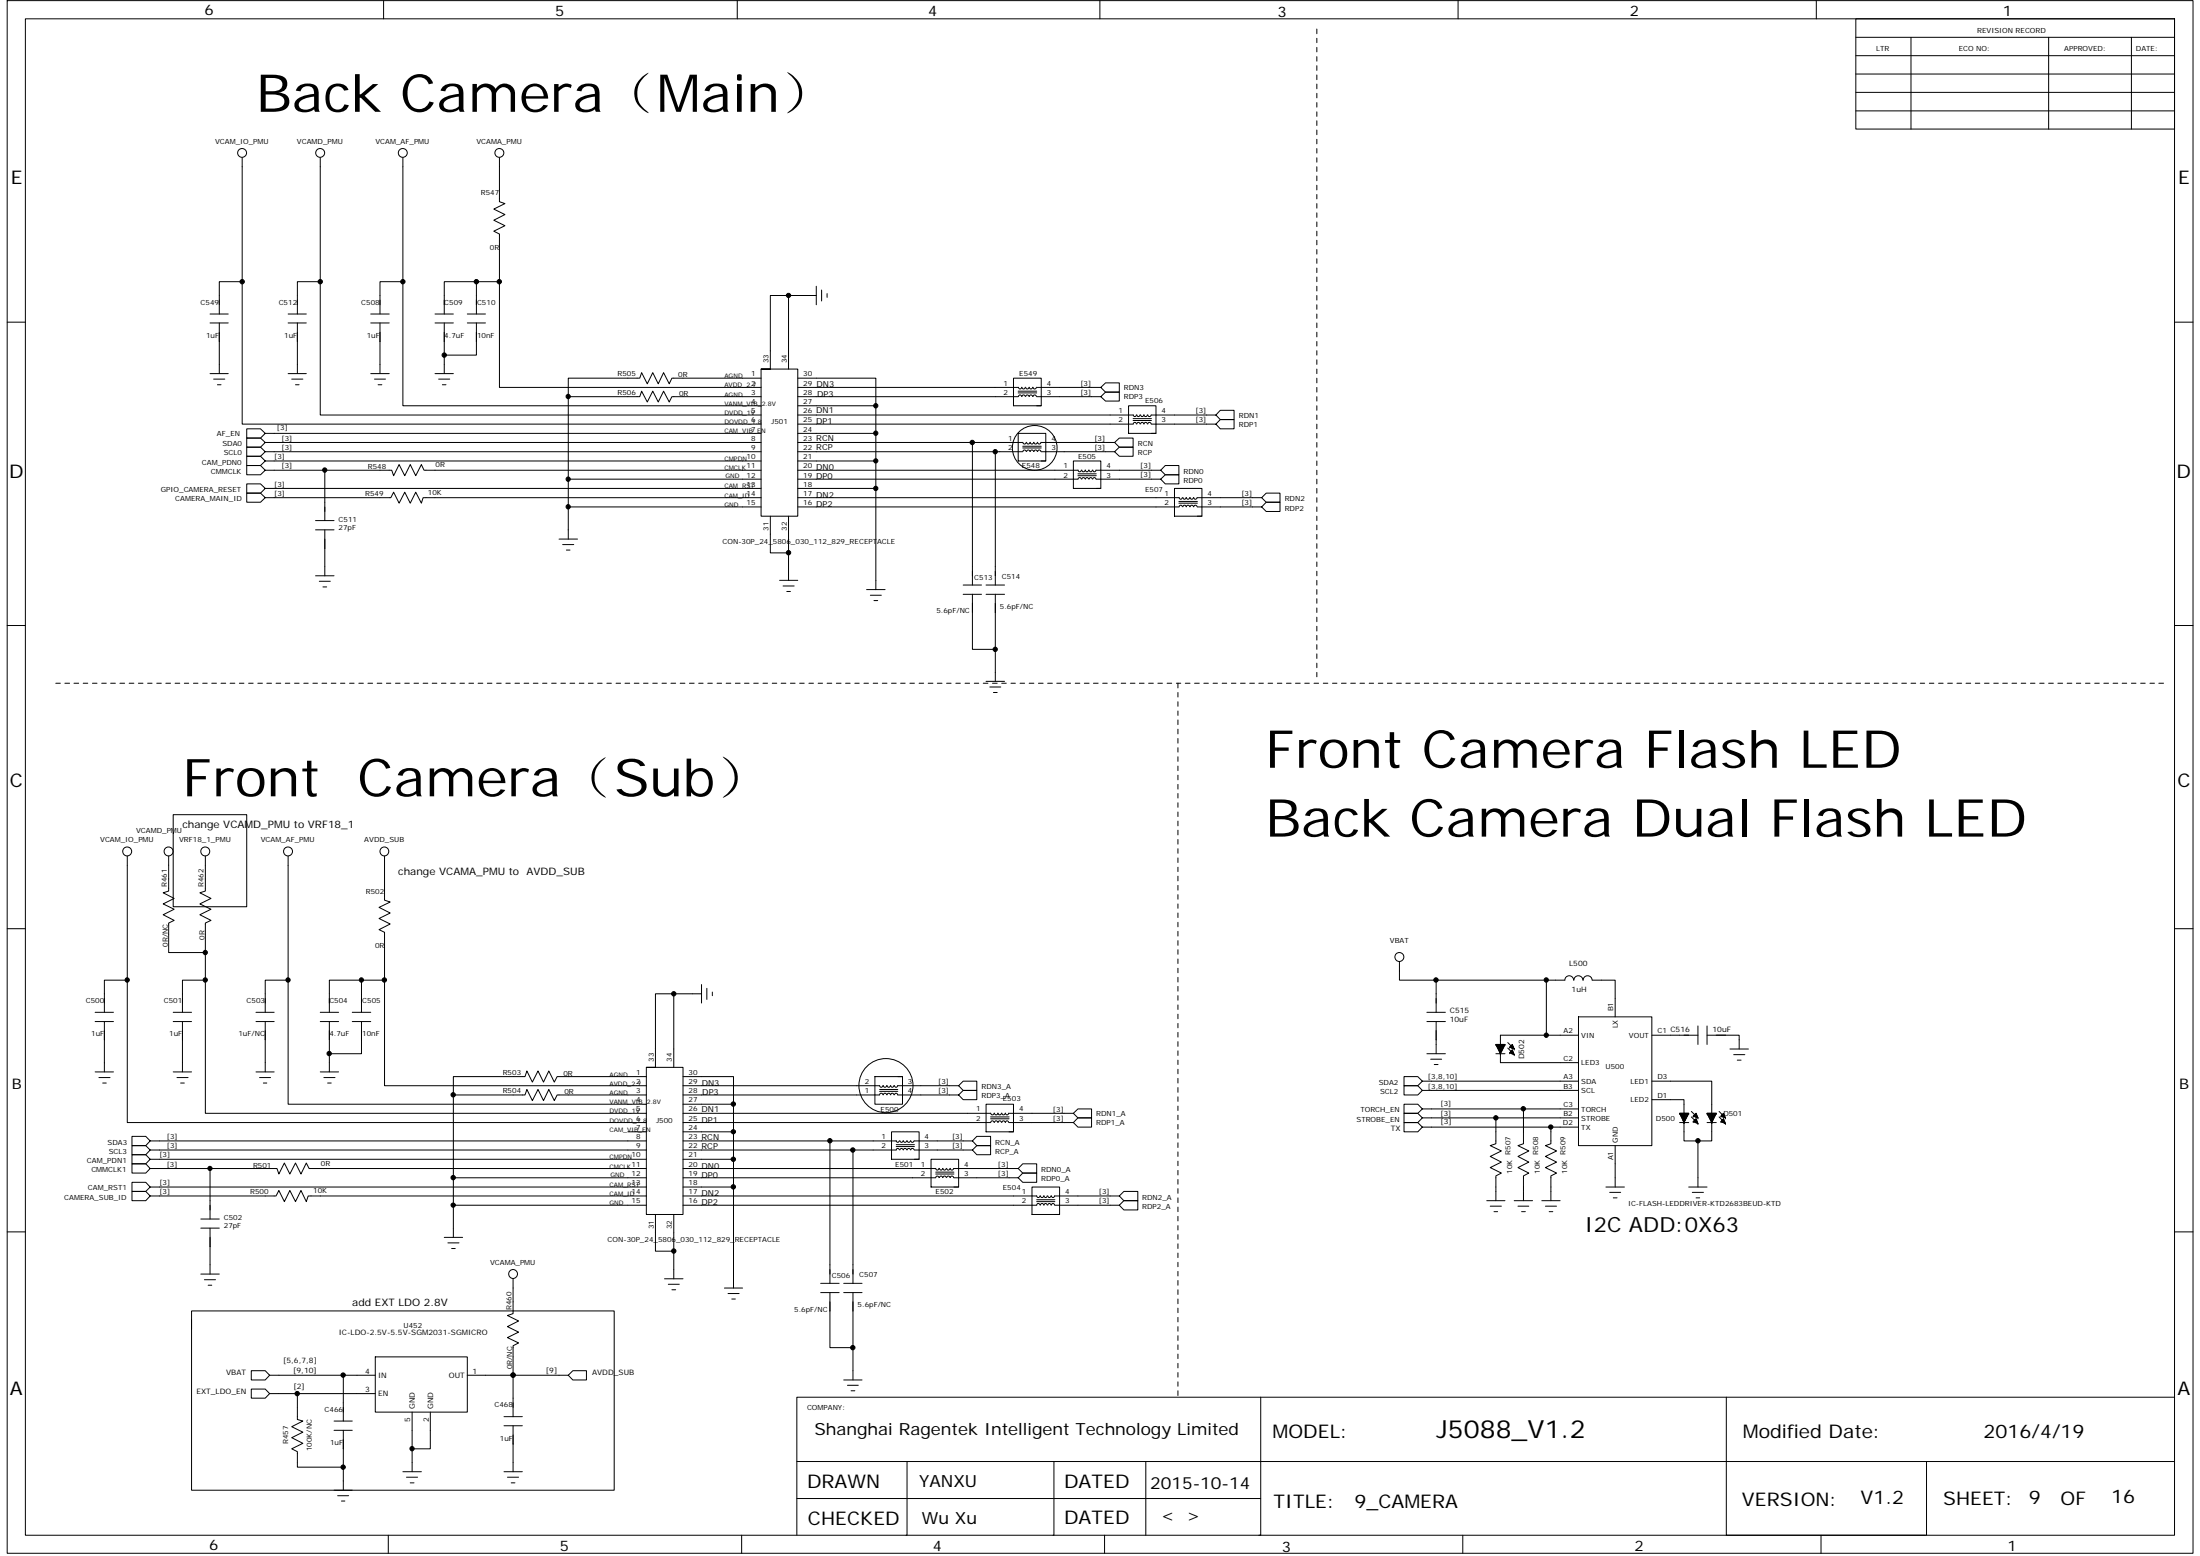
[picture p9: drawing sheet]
<svg xmlns="http://www.w3.org/2000/svg" width="297mm" height="210mm" viewBox="0 0 297 210" stroke-linecap="round" stroke-linejoin="round" font-family="sans-serif">
<g fill="none" stroke="#000" stroke-width=".14">
<path d="M1 .1h295.1v209.5h-295.1zM3.4 2.5h290.2v204.7h-290.2zM51.8 .1v2.4M99.5 .1v2.4M148.5 .1v2.4M177.8 3.9v.7M177.8 5.2v.6M177.8 6.4v.6M177.8 7.6v.7M177.8 8.9v.6M177.8 10.1v.7M177.8 11.3v.7"/>
<path d="M177.8 12.6v.6M177.8 13.8v.7M177.8 15.1v.6M177.8 16.3v.6M177.8 17.5v.7M177.8 18.8v.6M196.9 .1v2.4M245.2 .1v2.4M250.6 2.5h43v14.9h-43zM250.6 12.5h43M250.6 15h43M250.6 10h43"/>
<path d="M250.6 7.5h43M250.6 5h43M258 5v12.4M276.6 5v12.4M287.8 5v12.4M32.7 21.3v16.7M43.2 21.3v16.7M54.4 38h-3.1v4.4M54.4 21.3v16.7M54.4 38v16.8h48.4M64.3 38h3.1M67.4 38v14.3h35.4"/>
<path d="M67.4 21.3v5.9l.8 .3-1.5 .7 1.5 .8-1.5 .7 1.5 .8-1.5 .7 .7 .4v6.4M106.5 39.9h-2.5v9.9h-1.2v19.9h4.9v-19.9h-4.9M106.5 39.9v9.9M106.5 39.9h3.7M110.2 38.6v2.5M110.9 39.1v1.5M111.7 39.6v.5M177.8 20v.7M177.8 21.3v.6M177.8 22.5v.6M177.8 23.7v.7M177.8 25v.6"/>
<path d="M177.8 26.2v.6M177.8 27.5v.6M177.8 28.7v.6M177.8 30v.6M177.8 31.2v.6M177.8 32.4v.6M177.8 33.7v.6M177.8 34.9v.6M177.8 36.2v.6M177.8 37.4v.6M177.8 38.6v.7M177.8 39.9v.6"/>
<path d="M1 43.5h2.4M28.4 42.4h2.4M28.4 43.6h2.4M28.4 50.4h2.4M28.8 51.2h1.5M29.4 51.9h.4M29.6 42.4v-4.4h3.1v19.2h70.1M29.6 43.6v6.8M38.9 50.4h2.5M38.9 42.4h2.5M38.9 43.6h2.5M39.4 51.2h1.5"/>
<path d="M39.9 51.9h.5M40.1 42.4l.1-4.4h3v18h59.6M40.1 43.6v6.8M50.1 42.4h2.5M50.1 43.6h2.5M50.1 50.4h2.5M50.6 51.2h1.4M51.1 51.9h.5M51.3 43.6v6.8M58.7 42.4h2.5M58.7 43.6h2.5M58.7 50.4h2.5"/>
<path d="M59.2 51.2h1.5M59.7 51.9h.5M60 42.4v-4.4h4.3v4.4M60 43.6v6.8M63.1 42.4h2.4M63.1 43.6h2.4M64.3 43.6v4.3h-4.3M102.8 51h-12.1l-.3 .8-.8-1.5-.7 1.5-.8-1.5-.7 1.5-.8-1.5-.2 .7h-9.7v2.5M102.8 53.5h-12.1l-.3 .8-.8-1.5-.7 1.5-.8-1.5-.7 1.5-.8-1.5-.2 .7h-9.7v11.2M102.8 59.7h-67l-.6 .6h-1.9v-1.2h1.9l.6 .6M102.8 58.5h-67l-.6 .6h-1.9v-1.2h1.9l.6 .6M107.7 51h10.6v3.8"/>
<path d="M107.7 54.8h10.6v3.7M107.7 56h45.3M107.7 57.2h45.3M107.7 58.5h10.6M107.7 52.3h29.8M107.7 53.5h29.8M107.7 59.7h30.4M118.3 58.5v3.7h-10.6M131.3 59.7v19.3M136.8 51h3.8v3.8h-3.8zM137.5 53h2.5M137.5 52.8h2.5"/>
<path d="M137.5 58.5h3.7v3.7h-3.7zM137.5 52.3l.2 .2 .2-.2M137.5 53.5l.2-.2 .2 .2M138 52.3l.2 .2 .2-.2M138 53.5l.2-.2 .2 .2M138.1 59.7l.1 .2h.1h.2l.1-.2M138.5 52.3l.2 .2 .2-.2M138.5 53.5l.2-.2 .2 .2M138.6 59.7l.1 .2h.1h.2l.1-.2M139 52.3l.2 .2 .2-.2M139 53.5l.2-.2 .2 .2M139.1 59.7l.1 .2h.1h.2v-.2"/>
<path d="M139.5 52.3l.2 .2 .2-.2M139.5 53.5l.2-.2 .2 .2M139.6 59.7l.1 .2h.1h.2l.1-.2M140 52.3h8.6l.7-.6h1.8v1.2h-1.8l-.7-.6M140 53.5h8.6l.7-.6h1.8v1.2h-1.8l-.7-.6M140 54.8h.6M140.1 59.7l.1 .2h.1h.2v-.2M140.6 59.7h9.9l.6 .6h1.9v-1.2h-1.9l-.6 .6M152.4 54.8h3.7v3.7h-3.7zM153 56.7h2.5M153 56.5h2.5M153 56l.2 .2 .2-.2"/>
<path d="M153 57.2l.2-.2 .2 .2M153.5 56l.2 .2 .2-.2M153.5 57.2l.2-.2 .2 .2M154 56l.2 .2 .2-.2M154 57.2l.2-.2 .2 .2M154.5 56l.2 .2 .2-.2M154.5 57.2l.2-.2 .2 .2M155 56l.2 .2 .2-.2M155 57.2l.2-.2 .2 .2M155.5 56h8.7l.6-.6h1.8v1.2h-1.8l-.6-.6M155.5 57.2h8.7l.6-.6h1.8v1.3h-1.8l-.6-.7M155.5 58.5h.6"/>
<path d="M177.8 41.1v.6M177.8 42.4v.6M177.8 43.6v.6M177.8 44.8v.7M177.8 46.1v.6M177.8 47.3v.6M177.8 48.6v.6M177.8 49.8v.6M177.8 51v.7M177.8 52.3v.6M177.8 53.5v.6M177.8 54.8v.6"/>
<path d="M177.8 56v.6M177.8 57.2v.7M177.8 58.5v.6M177.8 59.7v.6M293.6 43.5h2.5M35.8 63.5l-.6-.7h-1.9v1.3h1.9l.6-.6h8.1M42.6 70.3h2.5M42.6 71.5h2.5M42.6 77.7h2.5M43.1 78.4h1.5M43.6 79.2h.5M43.9 71.5v6.2"/>
<path d="M75.5 72.7h2.5M76 73.5h1.5M76.5 74.2h.5M76.7 64.7v3.7M102.8 63.5h-45.5l-.4-.8-.8 1.5-.7-1.5-.8 1.5-.7-1.5-.8 1.5-.2-.7h-9v6.8M102.8 67.2h-45.7l-.2 .7-.8-1.5-.7 1.5-.8-1.5-.7 1.5-.8-1.5-.3 .8h-17l-.6 .6h-1.9v-1.3h1.9l.6 .7M102.8 65.9h-67l-.6 .6h-1.9v-1.2h1.9l.6 .6M102.8 62.2h-67l-.6 .6h-1.9v-1.2h1.9l.6 .6M102.8 61h-67l-.6 .6h-1.9v-1.3h1.9l.6 .7M102.8 68.4h-26.1v4.3M102.8 64.7h-26.1M104 69.7v4.9h2.5"/>
<path d="M105.3 78.3h2.4M105.7 79.1h1.5M106.2 79.8h.5M106.5 69.7v4.9M106.5 74.6v3.7M107.7 67.2h51.5M107.7 68.4h51.5M107.7 63.5h37.8M107.7 64.7h37.8M107.7 65.9h10.6M107.7 61h30.4M117 79.6h2.5"/>
<path d="M118.3 62.2v17.4M130 79h2.5M133.1 79h2.5M134.4 61v18M138.1 60.5h2.5M138.1 60.2h2.5M138.1 60.9l.2-.2 .3 .2M138.6 60.9l.2-.2 .3 .2M139.1 60.9l.2-.2 .2 .2M139.6 60.9l.2-.2 .3 .2M140.1 60.9l.2-.2 .2 .2M140.6 61h9.9l.6 .6h1.9v-1.3h-1.9l-.6 .7"/>
<path d="M140.6 62.2h.6M144.9 62.2h3.7v3.7h-3.7zM145.5 64.2h2.5M145.5 63.9h2.5M145.6 63.4l.2 .3 .2-.3M145.6 64.6l.2-.1 .2 .1M146.1 63.4l.2 .3 .2-.3M146.1 64.6l.2-.1 .2 .1M146.6 63.4l.2 .3 .2-.3M146.6 64.6l.2-.1 .2 .1M147.1 63.4l.2 .3 .2-.3M147.1 64.6l.2-.1 .2 .1"/>
<path d="M147.5 63.4l.3 .3 .2-.3M147.5 64.6l.3-.1 .2 .1M148 63.5h8.7l.6 .6h1.9v-1.3h-1.9l-.6 .7M148 64.7h8.7l.6 .6h1.9v-1.2h-1.9l-.6 .6M148 65.9h.6M158.6 65.9h3.7v3.8h-3.7zM159.2 67.9h2.5M159.2 67.7h2.5M159.2 67.1l.2 .3 .2-.3M159.2 68.4l.2-.2 .2 .2M159.7 67.1l.2 .3 .2-.3M159.7 68.4l.2-.2 .2 .2"/>
<path d="M160.2 67.1l.2 .3 .2-.3M160.2 68.4l.2-.2 .2 .2M160.7 67.1l.2 .3 .2-.3M160.7 68.4l.2-.2 .2 .2M161.2 67.1l.2 .3 .2-.3M161.2 68.4l.2-.2 .2 .2M161.7 67.2h8.6l.7 .6h1.8v-1.3h-1.8l-.7 .7M161.7 68.4h8.6l.7 .6h1.8v-1.2h-1.8l-.7 .6M161.7 69.7h.6M177.8 61v.6M177.8 62.2v.6M177.8 63.5v.6"/>
<path d="M177.8 64.7v.6M177.8 65.9v.6M177.8 67.2v.6M177.8 68.4v.6M177.8 69.7v.6M177.8 70.9v.6M177.8 72.1v.6M177.8 73.4v.6M177.8 74.6v.6M177.8 75.8v.7M177.8 77.1v.6M177.8 78.3v.7"/>
<path d="M177.8 79.6v.6M1 84.4h2.4M7.5 92.2h.6M8.8 92.2h.6M10 92.2h.6M11.2 92.2h.7M12.5 92.2h.6M13.7 92.2h.6M14.9 92.2h.7M16.2 92.2h.6M17.4 92.2h.7M18.7 92.2h.6"/>
<path d="M19.9 92.2h.6M21.2 92.2h.6M22.4 92.2h.6M23.6 92.2h.7M24.9 92.2h.6M26.1 92.2h.6M27.4 92.2h.6M28.6 92.2h.6M29.8 92.2h.7M31.1 92.2h.6M32.3 92.2h.6M33.6 92.2h.6"/>
<path d="M34.8 92.2h.6M36 92.2h.7M37.3 92.2h.6M38.5 92.2h.6M39.8 92.2h.6M41 92.2h.6M42.2 92.2h.7M43.5 92.2h.6M44.7 92.2h.7M46 92.2h.6M47.2 92.2h.6M48.4 92.2h.7"/>
<path d="M49.7 92.2h.6M50.9 92.2h.7M52.2 92.2h.6M53.4 92.2h.6M54.6 92.2h.7M55.9 92.2h.6M57.1 92.2h.7M58.4 92.2h.6M59.6 92.2h.6M60.9 92.2h.6M62.1 92.2h.6M63.3 92.2h.6"/>
<path d="M64.6 92.2h.6M65.8 92.2h.6M67.1 92.2h.6M68.3 92.2h.6M69.5 92.2h.6M70.8 92.2h.6M72 92.2h.6M73.3 92.2h.5M74.5 92.2h.6M75.7 92.2h.6M77 92.2h.6M78.2 92.2h.6"/>
<path d="M79.4 92.2h.7M80.7 92.2h.6M81.9 92.2h.6M83.2 92.2h.6M84.4 92.2h.6M85.6 92.2h.7M86.9 92.2h.6M88.1 92.2h.6M89.4 92.2h.6M90.6 92.2h.6M91.8 92.2h.7M93.1 92.2h.6"/>
<path d="M94.3 92.2h.6M95.6 92.2h.6M96.8 92.2h.6M98 92.2h.7M99.3 92.2h.6M100.5 92.2h.6M101.8 92.2h.6M103 92.2h.6M104.3 92.2h.6M105.5 92.2h.6M106.7 92.2h.7M108 92.2h.6"/>
<path d="M109.2 92.2h.6M110.5 92.2h.6M111.7 92.2h.6M112.9 92.2h.7M114.2 92.2h.6M115.4 92.2h.6M116.6 92.2h.7M117.5 80.3h1.5M117.9 92.2h.6M118 81h.5M119.1 92.2h.7M120.4 92.2h.6"/>
<path d="M121.6 92.2h.6M122.8 92.2h.7M124.1 92.2h.6M125.3 92.2h.7M126.6 92.2h.6M127.8 92.2h.6M129.1 92.2h.6M130 80.2h2.5M130.3 92.2h.6M131.3 80.2v7.4h3.1M131.5 92.2h.6M132.8 92.2h.6"/>
<path d="M133.1 80.2h2.5M133.1 91.9h2.5M133.6 92.7h1.5M134 92.2h.6M134.1 93.5h.5M134.4 80.2v11.7M135.3 92.2h.6M136.5 92.2h.6M137.7 92.2h.6M139 92.2h.6M140.2 92.2h.6M141.5 92.2h.6"/>
<path d="M142.7 92.2h.6M143.9 92.2h.6M145.2 92.2h.6M146.4 92.2h.6M147.6 92.2h.7M148.9 92.2h.6M150.1 92.2h.6M151.4 92.2h.6M152.6 92.2h.6M153.8 92.2h.7M155.1 92.2h.6M156.3 92.2h.6"/>
<path d="M157.6 92.2h.6M158.8 92.2h.6M159 92.2v.6M159 93.5v.6M159 94.7v.6M159 95.9v.6M159 97.2v.6M159 98.4v.6M159 99.7v.6M160 92.2h.7M161.3 92.2h.6M162.5 92.2h.6"/>
<path d="M163.8 92.2h.6M165 92.2h.6M166.3 92.2h.6M167.5 92.2h.6M168.7 92.2h.7M170 92.2h.6M171.2 92.2h.6M172.5 92.2h.6M173.7 92.2h.6M174.9 92.2h.7M176.2 92.2h.6M177.4 92.2h.6"/>
<path d="M177.8 80.8v.6M177.8 82v.7M177.8 83.3v.6M177.8 84.5v.7M177.8 85.7v.7M177.8 87v.6M177.8 88.2v.7M177.8 89.5v.6M177.8 90.7v.6M178.7 92.2h.6M179.9 92.2h.6M181.1 92.2h.7"/>
<path d="M182.4 92.2h.6M183.6 92.2h.6M184.9 92.2h.6M186.1 92.2h.6M187.3 92.2h.7M188.6 92.2h.6M189.8 92.2h.6M191 92.2h.7M192.3 92.2h.6M193.5 92.2h.7M194.8 92.2h.6M196 92.2h.6"/>
<path d="M197.2 92.2h.7M198.5 92.2h.6M199.7 92.2h.7M201 92.2h.6M202.2 92.2h.6M203.5 92.2h.6M204.7 92.2h.6M205.9 92.2h.6M207.2 92.2h.6M208.4 92.2h.6M209.7 92.2h.6M210.9 92.2h.6"/>
<path d="M212.1 92.2h.6M213.4 92.2h.6M214.6 92.2h.6M215.9 92.2h.6M217.1 92.2h.6M218.3 92.2h.6M219.6 92.2h.6M220.8 92.2h.6M222 92.2h.7M223.3 92.2h.6M224.5 92.2h.6M225.8 92.2h.6"/>
<path d="M227 92.2h.6M228.3 92.2h.6M229.5 92.2h.6M230.7 92.2h.7M232 92.2h.6M233.2 92.2h.6M234.5 92.2h.6M235.7 92.2h.6M236.9 92.2h.7M238.2 92.2h.6M239.4 92.2h.6M240.7 92.2h.6"/>
<path d="M241.9 92.2h.6M243.1 92.2h.7M244.4 92.2h.6M245.6 92.2h.6M246.9 92.2h.6M248.1 92.2h.6M249.3 92.2h.7M250.6 92.2h.6M251.8 92.2h.6M253.1 92.2h.6M254.3 92.2h.6M255.5 92.2h.7"/>
<path d="M256.8 92.2h.6M258 92.2h.7M259.3 92.2h.6M260.5 92.2h.6M261.7 92.2h.7M263 92.2h.6M264.2 92.2h.7M265.4 92.2h.7M266.7 92.2h.6M267.9 92.2h.7M269.2 92.2h.6M270.4 92.2h.6"/>
<path d="M271.6 92.2h.7M272.9 92.2h.6M274.1 92.2h.7M275.4 92.2h.6M276.6 92.2h.6M277.9 92.2h.6M279.1 92.2h.6M280.3 92.2h.6M281.6 92.2h.6M282.8 92.2h.6M284.1 92.2h.6M285.3 92.2h.6"/>
<path d="M286.5 92.2h.6M287.8 92.2h.6M289 92.2h.6M290.3 92.2h.6M291.5 92.2h.6M293.6 84.4h2.5M17.2 115.5v16.8M22.8 115.5v4.7l-.8 .3 1.5 .7-1.5 .8 1.5 .7-1.5 .7 1.5 .8-.7 .4v3.9h4.9v-3.9l.8-.4-1.5-.8 1.5-.7-1.5-.7 1.5-.8-1.5-.7 .7-.3v-4.7M23.4 109.9h9.9v12.5h-9.9zM38.9 115.5v16.8M51.9 115.5v6l.8 .2-1.5 .7 1.5 .8-1.5 .8 1.5 .7-1.5 .8 .7 .3v6.5M159 100.9v.6"/>
<path d="M159 102.1v.6M159 103.4v.6M159 104.6v.6M159 105.9v.6M159 107.1v.6M159 108.3v.6M159 109.6v.6M159 110.8v.6M159 112v.7M159 113.3v.6M159 114.5v.6M159 115.8v.6"/>
<path d="M159 117v.6M159 118.2v.7M159 119.5v.6M1 125.3h2.4M12.8 136.6h2.5M12.8 137.9h2.5M14.1 136.6v-4.3h3.1v19.2h70.1M14.1 137.9v6.8M23.4 136.6h2.5M23.4 137.9h2.5M24.6 137.9v6.8M27.7 132.3h-3.1v4.3"/>
<path d="M27.7 132.3v17.9h59.6M27.7 128.5v3.8M34.6 136.6h2.4M34.6 137.9h2.4M35.8 137.9v6.8M38.9 132.3h-3.1v4.3M38.9 132.3v16.7h48.4M43.2 136.6h2.5M43.2 137.9h2.5M44.5 137.9v6.8M47.6 136.6h2.5M47.6 137.9h2.5"/>
<path d="M48.8 137.9v4.3h-4.3M48.8 132.3h-4.3v4.3M48.8 132.3h3.1M48.8 132.3v4.3M51.9 132.3v14.2h35.4M91 134.1h-2.5v9.9h-1.2v19.9h4.9v-19.9h-4.9M91 134.1v9.9M91 134.1h3.7M94.7 132.9v2.5M95.4 133.4v1.5M96.2 133.9v.5M159 120.7v.6"/>
<path d="M159 122v.6M159 123.2v.6M159 124.5v.6M159 125.7v.6M159 126.9v.7M159 128.2v.6M159 129.4v.6M159 130.7v.6M159 131.9v.6M159 133.1v.7M159 134.4v.6M159 135.6v.6"/>
<path d="M159 136.9v.6M159 138.1v.6M159 139.3v.7M189 129.8v2.5h4.9M192.7 136.6h2.5M192.7 137.9h2.5M193.9 137.9v4.3M208.8 132.3h2.5a.59 .59 0 0 1 .6-.6 .59 .59 0 0 1 .6 .6M208.8 132.3v7.4M208.8 132.3h-14.9v4.3M212.5 132.3a.6 .6 0 0 1 .6-.6 .6 .6 0 0 1 .6 .6M213.1 139.7h-10.5v3.7h10.5"/>
<path d="M213.1 137.2h9.9v17.4h-9.9zM213.8 132.3a.6 .6 0 0 1 .6-.6 .6 .6 0 0 1 .6 .6h3.1v4.9M223 139.7h6.3M229.3 138.5v2.4M230.5 139.7h4.3v1.9M230.5 138.5v2.4M293.6 125.3h2.5M12.8 144.7h2.5M13.4 145.4h1.5M13.9 146.2h.4M20.3 154l-.6-.6h-1.9v1.2h1.9l.6-.6h67M20.3 155.2l-.6-.6h-1.9v1.2h1.9l.6-.6h67"/>
<path d="M20.3 156.4l-.6-.6h-1.9v1.3h1.9l.6-.7h67M23.4 144.7h2.5M23.9 145.4h1.5M24.4 146.2h.5M28.4 157.7h-8.1l-.6 .6h-1.9v-1.2h1.9l.6 .6M34.6 144.7h2.4M35 145.4h1.5M35.6 146.2h.4M43.2 144.7h2.5M43.7 145.4h1.5M44.2 146.2h.5M61.2 158.9h26.1"/>
<path d="M61.2 158.9v3.7M84.8 152.7h2.5M87.3 157.7h-45.6l-.3-.7-.8 1.4-.7-1.4-.8 1.4-.7-1.4-.7 1.4-.3-.7h-9v6.8M87.3 145.3h-12.1l-.4 .7-.7-1.5-.7 1.5-.8-1.5-.7 1.5-.8-1.5-.2 .8h-9.7v2.5M87.3 147.8h-12.1l-.4 .7-.7-1.5-.7 1.5-.8-1.5-.7 1.5-.8-1.5-.2 .8h-9.7v11.1M92.2 145.3h6.8v3.7M92.2 149h6.8v3.7M92.2 147.8h26.6M92.2 146.5h26.6M99 152.7h-6.8M99 156.4v17.4M99 152.7v3.7h-6.8"/>
<path d="M112.1 154v19.2M115.2 155.2v18M118.1 145.3h3.8v3.7h-3.8zM118.8 146.5l.2 .2 .2-.2M118.8 147h2.4M118.8 147.3h2.4M118.8 147.7l.2-.2 .2 .2M119.3 146.5l.2 .2 .2-.2M119.3 147.7l.2-.2 .2 .2M119.8 146.5l.2 .2 .2-.2M119.8 147.7l.2-.2 .2 .2M120.3 146.5l.2 .2 .2-.2"/>
<path d="M120.3 147.7l.2-.2 .2 .2M120.4 152.7h3.7v3.7h-3.7zM120.8 146.5l.2 .2 .2-.2M120.8 147.7l.2-.2 .2 .2M121 155.2h-28.8M121 154.7h2.5M121 154.5h2.5M121 155.2l.2-.2 .2 .2M121.2 146.5h8.2l.6-.6h1.9v1.3h-1.9l-.6-.7M121.2 147.8h8.2l.6-.6h1.9v1.2h-1.9l-.6-.6M121.2 145.3h.7M121.4 153.9l-.2 .3-.2-.3-28.8 .1"/>
<path d="M121.5 153.9l.2 .3 .2-.3M121.5 155.2l.2-.2 .2 .2M122 153.9l.2 .3 .2-.3M122 155.2l.2-.2 .2 .2M122.5 153.9l.2 .3 .2-.3M122.5 155.2l.2-.2 .2 .2M123 153.9l.2 .3 .2-.3M123 155.2l.2-.2 .2 .2M123.5 154h7.8l.6 .6h1.8v-1.2h-1.8l-.6 .6M123.5 155.2h7.8l.6 .6h1.8v-1.2h-1.8l-.6 .6M123.5 156.4h.6M125.7 156.4h3.7v3.8h-3.7z"/>
<path d="M126.3 157.7l.3 .2 .2-.2M126.3 158.4h2.5M126.3 158.2h2.5M126.3 157.7h-34.1M126.3 158.9h-34.1M126.3 158.9l.3-.2 .2 .2M126.8 157.7l.3 .2 .2-.2M126.8 158.9l.3-.2 .2 .2M127.3 157.7l.2 .2 .3-.2M127.3 158.9l.2-.2 .3 .2M127.8 157.7l.2 .2 .3-.2M127.8 158.9l.2-.2 .3 .2"/>
<path d="M128.3 157.7l.2 .2 .3-.2M128.3 158.9l.2-.2 .3 .2M128.8 157.7h8.7l.6 .6h1.9v-1.2h-1.9l-.6 .6M128.8 158.9h8.7l.6 .7h1.9v-1.3h-1.9l-.6 .6M133.1 149h3.7v3.7h-3.7zM133.7 151.5h-41.5M133.7 151h2.5M133.7 150.7h2.5M133.7 150.2h-41.5M133.8 150.2v.2l.2 .1 .1-.1 .1-.2M133.8 151.5l.2-.2 .2 .2M134.3 150.2v.2l.2 .1 .2-.1v-.2"/>
<path d="M134.3 151.5l.2-.2 .2 .2M134.8 150.2v.2l.2 .1 .1-.1 .1-.2M134.8 151.5l.2-.2 .2 .2M135.3 150.2v.2l.2 .1 .1-.1 .1-.2M135.3 151.5l.2-.2 .2 .2M135.8 150.2v.2l.2 .1 .2-.3M135.8 151.5l.2-.2 .2 .2M136.2 150.2h8.7l.6-.6h1.9v1.3h-1.9l-.6-.7M136.2 151.5h8.7l.6-.6h1.9v1.2h-1.9l-.6-.6M136.2 152.7h.6M159 140.6v.6M159 141.8v.6"/>
<path d="M159 143.1v.6M159 144.3v.6M159 145.5v.7M159 146.8v.6M159 148v.6M159 149.3v.6M159 150.5v.6M159 151.7v.7M159 153v.6M159 154.2v.7M159 155.4v.7M159 156.7v.6"/>
<path d="M159 157.9v.7M159 159.2v.6M192 150.9l-.6-.7h-1.8v1.3h1.8l.6-.6h10v3.4l-.8 .3 1.5 .7-1.5 .8 1.5 .7-1.5 .8 1.5 .7-.7 .4v3.3M192 149.6l-.6-.6h-1.8v1.2h1.8l.6-.6h13.7v4.7l-.7 .3 1.4 .7-1.4 .8 1.4 .7-1.4 .8 1.4 .7-.7 .4v3.3M192.7 142.2h2.5M193.2 142.9h1.4M193.7 143.7h.5M202 142.2h1.2M202 140.9h.6v1.3zM202 140.9h.1M202 140.9h1.2M202 150.9h11.1"/>
<path d="M202 141.1h1.2M202.1 140.9v.3h1v-.3M202.1 141.3h.9M202.2 140.9v.5h.8v-.5M202.3 141.6h.6M202.3 140.9v.8h.5v-.8M202.4 141.8h.4M202.5 140.9v1h.2v-1M202.5 142.1h.2M202.6 142.2h.1M202.6 140.9v1.3l.6-1.3h-.6v1.3M203.2 140.9h.1"/>
<path d="M203.6 140.7l.8 .9-.2-.7-.4 .4 .6 .3M203.6 141.4l.8 .9-.2-.6-.4 .4 .6 .2M203.8 141.3h.1M203.8 141.3h.5M203.8 142.1h.1M203.8 142.1h.5M204.1 142.2h.3M204.2 140.9v.6M204.2 140.9h.1M204.2 141.7v.5M204.2 141.7h.1M204.2 141.1h-.1v.3h.3"/>
<path d="M204.2 141.8h-.1v.4M204.3 141.2h-.3v.2M204.3 141.9h-.3v.2M204.3 141.3v.2M204.3 142v.3M204.4 141.6h.1M204.4 142.3h.1M205.7 149.6h7.4M209.4 152.1v2.2l-.7 .3 1.5 .7-1.5 .8 1.5 .7-1.5 .8 1.5 .7-.8 .4v3.3M213.1 145.9h-21.1l-.6 .6h-1.8v-1.2h1.8l.6 .6M213.1 147.2h-21.1l-.6 .6h-1.8v-1.3h1.8l.6 .7M213.1 152.1h-21.1l-.6 .6h-1.8v-1.2h1.8l.6 .6"/>
<path d="M218.1 154.6v5.6M223 145.9h8.1v8.1h-3.7v-5.6h-4.4M226.8 151.5h1.2M226.8 150.2h.6v1.3zM226.8 150.2h.1M226.8 150.2h1.2M226.8 150.4h1.2M226.9 150.2v.3h1v-.3M226.9 150.6h.9M227 150.2v.5h.7v-.5M227.1 150.9h.6M227.2 150.2v.8h.4v-.8"/>
<path d="M227.2 151.1h.4M227.2 150.2v1h.3v-1M227.3 151.4h.2M227.4 151.5h.1M227.4 150.2v1.3l.6-1.3h-.6v1.3M228 150.2h.1M228.4 150l.9 .9-.3-.7-.4 .4 .7 .3M228.4 150.7l.9 .9-.3-.6-.4 .4 .7 .2M228.6 150.6h.1M228.6 150.6h.5M228.6 151.4h.1M228.6 151.4h.5"/>
<path d="M228.7 150.5v.2M228.7 150.5h.4M228.9 150.3v.4M228.9 150.4h.2M228.9 151.1v.4M228.9 151.1h.2M228.9 150.7h.3M228.9 151.5h.3M229 150.2v.5M229 150.2h.1M229 151v.5M229 151h.1"/>
<path d="M229.1 151.2h-.4v.2M229.1 150.6v.2M229.1 151.3v.3M229.3 150.9h.1M229.3 151.6h.1M229.3 154v6.2M230.5 151.5h1.2M230.5 150.2h.6v1.3zM230.5 150.2h.1M230.5 150.2h1.2M230.5 150.4h1.2M230.6 150.2v.3h1v-.3"/>
<path d="M230.6 150.6h.9M230.7 150.2v.5h.8v-.5M230.8 150.9h.6M230.9 150.2v.8h.5v-.8M230.9 151.1h.4M231 150.2v1h.2v-1M231 151.4h.2M231.1 151.5h.1M231.1 150.2v1.3l.6-1.3h-.6v1.3M231.7 150.2h.1M232.1 150l.9 .9-.3-.7-.3 .4 .6 .3M232.1 150.7l.9 .9-.3-.6-.3 .4 .6 .2"/>
<path d="M232.4 150.6h.1M232.4 150.6h.5M232.4 151.4h.1M232.4 151.4h.5M232.4 150.5v.2M232.4 150.5h.4M232.6 150.3v.4M232.6 150.4h.2M232.6 151.1v.4M232.6 151.1h.2M232.6 150.7h.3M232.6 151.5h.3"/>
<path d="M232.7 150.2v.5M232.7 150.2h.1M232.7 151v.5M232.7 151h.1M232.8 151.2h-.4v.2M232.8 150.6v.2M232.8 151.3v.3M233 150.9h.1M233 151.6h.1M233.6 141.6h2.5M234.1 142.3h1.5M234.6 143.1h.5"/>
<path d="M1 166.2h2.4M20.3 160.2l-.6-.6h-1.9v1.2h1.9l.6-.6h67M20.3 161.4l-.6-.6h-1.9v1.2h1.9l.6-.6h17l.4-.7 .7 1.5 .7-1.5 .8 1.5 .7-1.5 .8 1.5 .2-.8h45.7M25.9 178.1v23h57v-24.2h-57v2.5M27.1 164.5h2.5M27.1 165.7h2.5M27.1 171.9h2.5M27.6 172.7h1.5M28.1 173.4h.5M28.4 165.7v6.2M60 167h2.5M60.5 167.7h1.5"/>
<path d="M61 168.5h.5M69.3 172.6v4.7l-.8 .2 1.5 .8-1.5 .7 1.5 .8-1.5 .7 1.5 .7-.7 .4v9.6M87.3 162.6h-26.1v4.4M88.5 163.9v4.9h2.5M89.7 172.6h2.5M90.2 173.3h1.5M90.7 174.1h.5M91 163.9v8.7M97.8 173.8h2.5M98.3 174.6h1.5M98.8 175.3h.5M99 160.2h-6.8"/>
<path d="M110.8 173.2h2.5M110.8 174.4h2.5M112.1 174.4v7.5h3.1M113.9 173.2h2.5M113.9 174.4h2.5M115.2 174.4v11.8M128.8 160.2h.6M139.3 160.2h3.8v3.7h-3.8zM140 162.2h2.4M140 161.9h2.4M140.4 161.4l-.2 .2-.2-.2h-47.8M140.4 162.6l-.2-.2-.2 .2h-47.8"/>
<path d="M140.5 161.4l.2 .2 .2-.2M140.5 162.6l.2-.2 .2 .2M141 161.4l.2 .2 .2-.2M141 162.6l.2-.2 .2 .2M141.5 161.4l.2 .2 .2-.2M141.5 162.6l.2-.2 .2 .2M142 161.4l.2 .2 .2-.2M142 162.6l.2-.2 .2 .2M142.4 161.4h8.7l.6 .6h1.9v-1.2h-1.9l-.6 .6M142.4 162.6h8.7l.6 .7h1.9v-1.3h-1.9l-.6 .6M142.4 163.9h.7M159 160.4v.6"/>
<path d="M159 161.6v.7M159 162.9v.6M159 164.1v.7M159 165.4v.6M159 166.6v.6M159 167.9v.6M159 169.1v.6M159 170.3v.6M159 171.6v.6M159 172.8v.6M159 174.1v.6M159 175.3v.6"/>
<path d="M159 176.5v.6M159 177.8v.6M159 179v.6M200.7 162h2.5M201.2 162.8h1.5M201.7 163.5h.5M204.4 162h2.5M205 162.8h1.4M205.4 163.5h.5M208.2 162h2.4M208.7 162.8h1.5M209.2 163.5h.5"/>
<path d="M216.8 160.2h2.5M217.3 160.9h1.5M217.8 161.6h.5M228 160.2h2.5M228.5 160.9h1.5M229 161.6h.5M293.6 166.2h2.5M36.4 185.6l-.6-.6h-1.9v1.2h1.9l.6-.6h14.3M36.4 188.1l-.6-.6h-1.9v1.2h1.9l.6-.6h14.3M40.2 188.1l-.1 3.5 .8 .2-1.5 .7 1.5 .8-1.5 .7 1.5 .8-1.5 .7 .7 .4 .1 2.1h6.2M45.1 191.8h2.5M45.1 193h2.5"/>
<path d="M46.4 193v8.1M46.4 185.6v6.2M50.7 183.1h12.4v7.5h-12.4zM54.4 198.6h2.5M54.9 199.3h1.5M55.6 190.6v4.9h2.5v-4.9M55.6 195.5v3.1M68 191.2h2.5M68 192.4h2.5M68 198.6h2.5M68.5 199.3h1.5M69.3 192.4v6.2"/>
<path d="M69.3 185.6h.1M76.7 185.6l.6-.6h1.9v1.2h-1.9l-.6-.6h-13.6M107.6 197.2h186M113.9 186.2h2.5M114.4 186.9h1.5M114.9 187.7h.5M122.5 197.2v10h-.2M142.3 197.2v10h-.1M154.7 197.2v10M159 180.3v.6M159 181.5v.6M159 182.7v.6"/>
<path d="M159 184v.6M159 185.2v.6M159 186.5v.6M159 187.7v.6M170.2 188.6v18.6h-.2M233.1 188.6v18.6h26.9M260.1 197.2v10M293.6 188.6h-186v18.6M45.1 201.1h2.5M45.6 201.8h1.5M46.1 202.6h.5M52.4 207.2v2.4"/>
<path d="M55.4 200.1h.5M69 200.1h.5M100.1 207.2v2.4M107.6 202.2h62.6M149.1 207.2v2.4M197.5 207.2v2.4M245.9 207.2v2.4"/>
<circle cx="32.7" cy="20.6" r=".6"/>
<circle cx="43.2" cy="20.6" r=".6"/>
<circle cx="54.4" cy="20.6" r=".6"/>
<circle cx="67.4" cy="20.6" r=".6"/>
<circle cx="139.7" cy="60.4" r="3"/>
<circle cx="17.2" cy="114.9" r=".61"/>
<circle cx="22.8" cy="114.9" r=".61"/>
<circle cx="27.7" cy="114.9" r=".61"/>
<circle cx="38.9" cy="114.9" r=".61"/>
<circle cx="51.9" cy="114.9" r=".6"/>
<circle cx="188.9" cy="129.1" r=".61"/>
<circle cx="119.6" cy="146.5" r="3.7"/>
<circle cx="69.3" cy="171.9" r=".6"/>
</g>
<g fill="#000" stroke="#000" stroke-width=".14">
<circle cx="32.7" cy="38" r=".3"/>
<circle cx="43.2" cy="38" r=".3"/>
<circle cx="54.4" cy="38" r=".3"/>
<circle cx="64.3" cy="38" r=".3"/>
<circle cx="67.4" cy="38" r=".3"/>
<circle cx="106.5" cy="39.9" r=".29"/>
<circle cx="60" cy="47.9" r=".3"/>
<circle cx="76.7" cy="53.5" r=".29"/>
<circle cx="118.2" cy="54.8" r=".29"/>
<circle cx="118.2" cy="58.5" r=".29"/>
<circle cx="131.3" cy="59.7" r=".3"/>
<circle cx="43.8" cy="63.4" r=".29"/>
<circle cx="76.7" cy="68.4" r=".29"/>
<circle cx="76.7" cy="64.7" r=".29"/>
<circle cx="106.5" cy="74.6" r=".3"/>
<circle cx="118.2" cy="65.9" r=".29"/>
<circle cx="118.2" cy="62.2" r=".29"/>
<circle cx="134.4" cy="61" r=".29"/>
<circle cx="134.4" cy="87.6" r=".29"/>
<circle cx="17.2" cy="132.2" r=".29"/>
<circle cx="27.7" cy="132.2" r=".29"/>
<circle cx="27.7" cy="128.5" r=".29"/>
<circle cx="38.9" cy="132.2" r=".29"/>
<circle cx="48.8" cy="132.2" r=".29"/>
<circle cx="51.9" cy="132.2" r=".3"/>
<circle cx="91" cy="134.1" r=".3"/>
<circle cx="193.9" cy="132.2" r=".3"/>
<circle cx="208.8" cy="139.7" r=".29"/>
<circle cx="208.8" cy="132.2" r=".29"/>
<circle cx="28.3" cy="157.7" r=".29"/>
<circle cx="44.4" cy="142.2" r=".3"/>
<circle cx="61.2" cy="147.7" r=".3"/>
<circle cx="61.2" cy="158.9" r=".3"/>
<circle cx="99" cy="156.4" r=".3"/>
<circle cx="99" cy="149" r=".3"/>
<circle cx="99" cy="152.7" r=".29"/>
<circle cx="112.1" cy="153.9" r=".3"/>
<circle cx="115.1" cy="155.2" r=".3"/>
<circle cx="202" cy="150.9" r=".3"/>
<circle cx="205.7" cy="149.6" r=".3"/>
<circle cx="209.4" cy="152.1" r=".29"/>
<circle cx="229.3" cy="153.9" r=".3"/>
<circle cx="61.2" cy="162.6" r=".29"/>
<circle cx="91" cy="168.8" r=".3"/>
<circle cx="99" cy="160.2" r=".3"/>
<circle cx="40.1" cy="188.1" r=".3"/>
<circle cx="46.3" cy="185.6" r=".3"/>
<circle cx="46.3" cy="198" r=".3"/>
<circle cx="55.6" cy="195.5" r=".29"/>
<circle cx="69.3" cy="185.6" r=".3"/>
<circle cx="115.1" cy="181.9" r=".3"/>
</g>
<g font-size="7.1">
<text x="34.6" y="15.1">Back Camera（Main）</text>
<text x="24.6" y="107.5">Front Camera（Sub）</text>
<text x="170.8" y="103.6">Front Camera Flash LED</text>
<text x="170.8" y="112.9">Back Camera Dual Flash LED</text>
</g>
<text font-size="3.4" x="194" y="194.1">J5088_V1.2</text>
<text font-size="2.8" x="214" y="166.2">I2C ADD:0X63</text>
<g font-size="2.5">
<text x="1.5" y="24.9">E</text>
<text x="294.1" y="24.9">E</text>
<text x="1.2" y="64.5">D</text>
<text x="293.9" y="64.5">D</text>
<text x="1.3" y="106.2">C</text>
<text x="294" y="106.2">C</text>
<text x="1.3" y="188.3">A</text>
<text x="294" y="188.3">A</text>
<text x="171.8" y="194">MODEL:</text>
<text x="235.3" y="194">Modified Date:</text>
<text x="267.8" y="194">2016/4/19</text>
<text x="109" y="200.9">DRAWN</text>
<text x="143.7" y="200.9">DATED</text>
<text x="172" y="203.6">TITLE:</text>
<text x="182.9" y="203.6">9_CAMERA</text>
<text x="235.2" y="203.2">VERSION:</text>
<text x="251.2" y="202.9">V1.2</text>
<text x="262.4" y="203.1">SHEET:</text>
<text x="273.9" y="202.9">9</text>
<text x="278.2" y="203.1">OF</text>
<text x="285" y="202.8">16</text>
<text x="109.1" y="205.8">CHECKED</text>
<text x="143.7" y="205.7">DATED</text>
</g>
<g font-size="2.3">
<text x="110" y="193.6">Shanghai Ragentek Intelligent Technology Limited</text>
<text x="124.1" y="200.7">YANXU</text>
<text x="155.3" y="200.9">2015-10-14</text>
<text x="124.5" y="205.7">Wu Xu</text>
<text x="156.8" y="205.3">&lt;</text>
<text x="160.2" y="205.3">&gt;</text>
</g>
<g font-size="2">
<text x="27.6" y="2.1">6</text>
<text x="75" y="2.2">5</text>
<text x="125.3" y="2.2">4</text>
<text x="172.5" y="2.3">3</text>
<text x="220.1" y="2.2">2</text>
<text x="270.4" y="2.2">1</text>
<text x="1.6" y="146.9">B</text>
<text x="294.2" y="146.9">B</text>
<text x="28.2" y="209.1">6</text>
<text x="75.6" y="209.3">5</text>
<text x="126" y="209.3">4</text>
<text x="173.1" y="209.4">3</text>
<text x="220.7" y="209.3">2</text>
<text x="271" y="209.3">1</text>
</g>
<g font-size="1.4">
<text x="24.6" y="111.7">change VCAMD_PMU to VRF18_1</text>
<text x="53.8" y="118.1">change VCAMA_PMU to AVDD_SUB</text>
<text x="47.6" y="176.3">add EXT LDO 2.8V</text>
</g>
<g font-size="1.1">
<text x="110.3" y="52.3">DN3</text>
<text x="110.3" y="53.5">DP3</text>
<text x="110.2" y="57.2">DP1</text>
<text x="110.2" y="55.8">DN1</text>
<text x="110.2" y="59.5">RCN</text>
<text x="110.2" y="60.8">RCP</text>
<text x="110.2" y="64.7">DP0</text>
<text x="110.2" y="63.5">DN0</text>
<text x="110.2" y="68.4">DP2</text>
<text x="110.2" y="67.2">DN2</text>
<text x="94.7" y="146.5">DN3</text>
<text x="94.8" y="147.8">DP3</text>
<text x="94.7" y="151.5">DP1</text>
<text x="94.7" y="150.1">DN1</text>
<text x="94.7" y="153.8">RCN</text>
<text x="94.7" y="155">RCP</text>
<text x="94.7" y="161.4">DN2</text>
<text x="94.7" y="158.9">DP0</text>
<text x="94.7" y="157.7">DN0</text>
<text x="94.7" y="162.6">DP2</text>
</g>
<g font-size="1">
<text x="267" y="4.4">REVISION RECORD</text>
<text x="253.3" y="6.9">LTR</text>
<text x="264.5" y="6.9">ECO NO:</text>
<text x="278.7" y="6.9">APPROVED:</text>
<text x="288.4" y="6.9">DATE:</text>
<text x="29" y="19.4">VCAM_IO_PMU</text>
<text x="40.1" y="19.4">VCAMD_PMU</text>
<text x="50.7" y="19.4">VCAM_AF_PMU</text>
<text x="64.3" y="19.4">VCAMA_PMU</text>
<text x="64.9" y="26.4">R547</text>
<text x="66.1" y="33.7">0R</text>
<text x="27.1" y="41.1">C549</text>
<text x="37.6" y="41.1">C512</text>
<text x="48.8" y="41.1">C508</text>
<text x="60" y="41.1">C509</text>
<text x="64.4" y="41.1">C510</text>
<text x="27.8" y="45.6">1uF</text>
<text x="38.4" y="45.6">1uF</text>
<text x="49.5" y="45.6">1uF</text>
<text x="60" y="45.6">4.7uF</text>
<text x="64.4" y="45.6">10nF</text>
<text x="83.4" y="50.8">R505</text>
<text x="83.4" y="53.3">R506</text>
<text x="91.6" y="50.9">0R</text>
<text x="91.7" y="53.4">0R</text>
<text x="101.4" y="50.8">1</text>
<text x="101.4" y="52">2</text>
<text x="101.4" y="53.3">3</text>
<text x="103.8" y="49" transform="rotate(-90 103.8 49)">33</text>
<text x="106.2" y="49" transform="rotate(-90 106.2 49)">34</text>
<text x="108.5" y="53.3">28</text>
<text x="108.5" y="52">29</text>
<text x="108.5" y="50.8">30</text>
<text x="135.5" y="52">1</text>
<text x="135.5" y="53.3">2</text>
<text x="137.6" y="50.8">E549</text>
<text x="141.3" y="52">4</text>
<text x="141.3" y="53.3">3</text>
<text x="145.9" y="52">[3]</text>
<text x="145.9" y="53.3">[3]</text>
<text x="151.7" y="52.7">RDN3</text>
<text x="151.7" y="53.9">RDP3</text>
<text x="29.3" y="58.9">AF_EN</text>
<text x="37.4" y="58">[3]</text>
<text x="38" y="59.5">[3]</text>
<text x="101.4" y="54.5">4</text>
<text x="101.4" y="55.8">5</text>
<text x="101.4" y="57">6</text>
<text x="101.4" y="58.3">7</text>
<text x="101.4" y="59.5">8</text>
<text x="104.1" y="57.2">J501</text>
<text x="108.5" y="59.5">23</text>
<text x="108.5" y="58.3">24</text>
<text x="108.5" y="57">25</text>
<text x="108.5" y="55.8">26</text>
<text x="108.5" y="54.5">27</text>
<text x="136.1" y="59.5">1</text>
<text x="142" y="59.5">4</text>
<text x="147.8" y="59.5">[3]</text>
<text x="151" y="55.8">1</text>
<text x="151" y="57">2</text>
<text x="154.6" y="54.4">E506</text>
<text x="156.8" y="55.8">4</text>
<text x="156.8" y="57">3</text>
<text x="161.4" y="55.8">[3]</text>
<text x="161.4" y="57">[3]</text>
<text x="167.3" y="56.4">RDN1</text>
<text x="167.3" y="57.6">RDP1</text>
<text x="27.3" y="62.7">CAM_PDN0</text>
<text x="28.5" y="63.9">CMMCLK</text>
<text x="30" y="60.2">SDA0</text>
<text x="30.2" y="61.4">SCL0</text>
<text x="37" y="65.7">[3]</text>
<text x="37" y="62">[3]</text>
<text x="38" y="63.2">[3]</text>
<text x="38" y="60.7">[3]</text>
<text x="49.7" y="63.3">R548</text>
<text x="58.8" y="63.1">0R</text>
<text x="100.8" y="62">10</text>
<text x="100.8" y="63.2">11</text>
<text x="100.8" y="64.5">12</text>
<text x="100.8" y="65.7">13</text>
<text x="101.4" y="60.7">9</text>
<text x="108.5" y="65.7">18</text>
<text x="108.5" y="64.5">19</text>
<text x="108.5" y="63.2">20</text>
<text x="108.5" y="62">21</text>
<text x="108.5" y="60.7">22</text>
<text x="136.1" y="60.7">2</text>
<text x="138" y="63.2">E548</text>
<text x="142" y="60.7">3</text>
<text x="143.6" y="63.2">1</text>
<text x="143.6" y="64.5">2</text>
<text x="145.6" y="62">E505</text>
<text x="147.8" y="60.7">[3]</text>
<text x="149.4" y="63.2">4</text>
<text x="149.4" y="64.5">3</text>
<text x="153.6" y="60.2">RCN</text>
<text x="153.6" y="61.4">RCP</text>
<text x="154" y="63.2">[3]</text>
<text x="154" y="64.4">[3]</text>
<text x="159.8" y="63.9">RDN0</text>
<text x="159.8" y="65.2">RDP0</text>
<text x="21.7" y="66.4">GPIO_CAMERA_RESET</text>
<text x="23.7" y="67.7">CAMERA_MAIN_ID</text>
<text x="37" y="66.9">[3]</text>
<text x="45.7" y="70.4">C511</text>
<text x="45.7" y="71.5">27pF</text>
<text x="49.3" y="66.9">R549</text>
<text x="57.8" y="66.8">10K</text>
<text x="100.8" y="66.9">14</text>
<text x="100.8" y="68.2">15</text>
<text x="103.8" y="71.6" transform="rotate(-90 103.8 71.6)">31</text>
<text x="106.2" y="71.6" transform="rotate(-90 106.2 71.6)">32</text>
<text x="108.5" y="66.9">17</text>
<text x="108.5" y="68.2">16</text>
<text x="154.6" y="66.4">E507</text>
<text x="157.2" y="66.9">1</text>
<text x="157.2" y="68.2">2</text>
<text x="163" y="66.9">4</text>
<text x="163" y="68.2">3</text>
<text x="167.6" y="66.9">[3]</text>
<text x="167.6" y="68.2">[3]</text>
<text x="173.5" y="67.7">RDN2</text>
<text x="173.5" y="68.9">RDP2</text>
<text x="97.6" y="73.4">CON-30P_24_5806_030_112_829_RECEPTACLE</text>
<text x="126.4" y="82.8">5.6pF/NC</text>
<text x="131.5" y="78.2">C513</text>
<text x="135" y="82.1">5.6pF/NC</text>
<text x="135.3" y="78.1">C514</text>
<text x="13.5" y="113.7">VCAM_IO_PMU</text>
<text x="18.4" y="112.4">VCAMD_PMU</text>
<text x="24.2" y="113.7">VRF18_1_PMU</text>
<text x="35.2" y="113.7">VCAM_AF_PMU</text>
<text x="49.2" y="113.7">AVDD_SUB</text>
<text x="22.5" y="119.7" transform="rotate(-90 22.5 119.7)">R461</text>
<text x="27.5" y="119.7" transform="rotate(-90 27.5 119.7)">R462</text>
<text x="49.4" y="120.6">R502</text>
<text x="22.6" y="127.8" transform="rotate(-90 22.6 127.8)">0R/NC</text>
<text x="27.6" y="126.8" transform="rotate(-90 27.6 126.8)">0R</text>
<text x="50.6" y="127.9">0R</text>
<text x="187.7" y="127.3">VBAT</text>
<text x="211.9" y="130.4">L500</text>
<text x="11.6" y="135.4">C500</text>
<text x="22.1" y="135.4">C501</text>
<text x="33.3" y="135.4">C503</text>
<text x="44.5" y="135.4">C504</text>
<text x="48.9" y="135.4">C505</text>
<text x="195.7" y="136.7">C515</text>
<text x="195.7" y="137.9">10uF</text>
<text x="212.2" y="133.8">1uH</text>
<text x="217.8" y="136.5" transform="rotate(-90 217.8 136.5)">B1</text>
<text x="12.3" y="139.8">1uF</text>
<text x="22.9" y="139.8">1uF</text>
<text x="32.2" y="139.8">1uF/NC</text>
<text x="44.5" y="139.8">4.7uF</text>
<text x="48.9" y="139.8">10nF</text>
<text x="88.3" y="143.3" transform="rotate(-90 88.3 143.3)">33</text>
<text x="90.7" y="143.3" transform="rotate(-90 90.7 143.3)">34</text>
<text x="205.8" y="143" transform="rotate(-90 205.8 143)">D502</text>
<text x="211.1" y="143.2">C2</text>
<text x="211.1" y="139.4">A2</text>
<text x="213.5" y="140.1">VIN</text>
<text x="213.5" y="143.8">LED3</text>
<text x="218.4" y="138.8" transform="rotate(-90 218.4 138.8)">LX</text>
<text x="219.9" y="140.1">VOUT</text>
<text x="223.8" y="139.4">C1 C516</text>
<text x="231.2" y="139.3">10uF</text>
<text x="67.9" y="145">R503</text>
<text x="67.9" y="147.5">R504</text>
<text x="76.1" y="145.2">0R</text>
<text x="76.2" y="147.6">0R</text>
<text x="85.9" y="145">1</text>
<text x="85.9" y="146.3">2</text>
<text x="85.9" y="147.5">3</text>
<text x="85.9" y="148.8">4</text>
<text x="85.9" y="150">5</text>
<text x="93" y="150">26</text>
<text x="93" y="148.8">27</text>
<text x="93" y="147.5">28</text>
<text x="93" y="146.3">29</text>
<text x="93" y="145">30</text>
<text x="116.8" y="147.5">1</text>
<text x="116.8" y="146.3">2</text>
<text x="122.6" y="147.5">4</text>
<text x="122.6" y="146.3">3</text>
<text x="126.7" y="146.3">[3]</text>
<text x="126.7" y="147.5">[3]</text>
<text x="131.8" y="150">1</text>
<text x="132.5" y="146.9">RDN3_A</text>
<text x="132.5" y="148.1">RDP3_A</text>
<text x="135.4" y="148.6">E503</text>
<text x="137.6" y="150">4</text>
<text x="186.2" y="146.4">SDA2</text>
<text x="186.3" y="147.6">SCL2</text>
<text x="192.8" y="145.6">[3,8,10]</text>
<text x="192.8" y="146.9">[3,8,10]</text>
<text x="194.5" y="149.3">[3]</text>
<text x="211.1" y="146.9">B3</text>
<text x="211.1" y="149.4">C3</text>
<text x="211.1" y="145.6">A3</text>
<text x="213.5" y="146.3">SDA</text>
<text x="213.5" y="147.5">SCL</text>
<text x="216.8" y="144.3">U500</text>
<text x="220.2" y="148.8">LED2</text>
<text x="220.2" y="146.3">LED1</text>
<text x="223.8" y="148.1">D1</text>
<text x="223.8" y="145.6">D3</text>
<text x="14.5" y="154.5">SDA3</text>
<text x="14.7" y="155.7">SCL3</text>
<text x="22.5" y="153.7">[3]</text>
<text x="22.5" y="155">[3]</text>
<text x="85.9" y="151.2">6</text>
<text x="85.9" y="152.5">7</text>
<text x="85.9" y="153.7">8</text>
<text x="85.9" y="154.9">9</text>
<text x="88.6" y="151.5">J500</text>
<text x="93" y="154.9">22</text>
<text x="93" y="153.7">23</text>
<text x="93" y="152.5">24</text>
<text x="93" y="151.2">25</text>
<text x="118.9" y="150">E500</text>
<text x="119" y="153.7">1</text>
<text x="119" y="154.9">2</text>
<text x="124.8" y="153.7">4</text>
<text x="124.8" y="154.9">3</text>
<text x="128.5" y="153.7">[3]</text>
<text x="128.5" y="155">[3]</text>
<text x="131.8" y="151.2">2</text>
<text x="134.4" y="154.5">RCN_A</text>
<text x="134.4" y="155.7">RCP_A</text>
<text x="137.6" y="151.2">3</text>
<text x="142.2" y="150">[3]</text>
<text x="142.2" y="151.2">[3]</text>
<text x="148" y="150.6">RDN1_A</text>
<text x="148" y="151.8">RDP1_A</text>
<text x="183.2" y="151.4">STROBE_EN</text>
<text x="183.7" y="150.1">TORCH_EN</text>
<text x="187.8" y="152.6">TX</text>
<text x="194.5" y="151.7">[3]</text>
<text x="194.5" y="150.6">[3]</text>
<text x="211" y="151.8">D2</text>
<text x="211.1" y="150.6">B2</text>
<text x="213.5" y="151.2">STROBE</text>
<text x="213.5" y="150">TORCH</text>
<text x="213.5" y="152.5">TX</text>
<text x="218.4" y="154.2" transform="rotate(-90 218.4 154.2)">GND</text>
<text x="223.6" y="151.2">D500</text>
<text x="232.7" y="150.7">D501</text>
<text x="8.7" y="161.9">CAMERA_SUB_ID</text>
<text x="11.7" y="157">CAM_PDN1</text>
<text x="11.9" y="160.7">CAM_RST1</text>
<text x="12.3" y="158.2">CMMCLK1</text>
<text x="21.5" y="156.2">[3]</text>
<text x="21.5" y="161.1">[3]</text>
<text x="21.5" y="159.9">[3]</text>
<text x="22.5" y="157.4">[3]</text>
<text x="33.8" y="161.2">R500</text>
<text x="34.2" y="157.6">R501</text>
<text x="42.3" y="161">10K</text>
<text x="43.3" y="157.3">0R</text>
<text x="85.3" y="156.2">10</text>
<text x="85.3" y="157.4">11</text>
<text x="85.3" y="158.7">12</text>
<text x="85.3" y="159.9">13</text>
<text x="85.3" y="161.2">14</text>
<text x="93" y="161.2">17</text>
<text x="93" y="159.9">18</text>
<text x="93" y="158.7">19</text>
<text x="93" y="157.4">20</text>
<text x="93" y="156.2">21</text>
<text x="120.9" y="157.4">E501</text>
<text x="124.4" y="157.4">1</text>
<text x="124.4" y="158.7">2</text>
<text x="126.3" y="161.2">E502</text>
<text x="130.2" y="157.4">4</text>
<text x="130.2" y="158.7">3</text>
<text x="134.7" y="157.4">[3]</text>
<text x="134.7" y="158.7">[3]</text>
<text x="135.4" y="160.7">E504</text>
<text x="138" y="161.2">1</text>
<text x="140.6" y="158.2">RDN0_A</text>
<text x="140.6" y="159.4">RDP0_A</text>
<text x="143.8" y="161.2">4</text>
<text x="148.4" y="161.1">[3]</text>
<text x="154.2" y="161.9">RDN2_A</text>
<text x="204.2" y="158.4" transform="rotate(-90 204.2 158.4)">10K R507</text>
<text x="207.9" y="158.4" transform="rotate(-90 207.9 158.4)">10K R508</text>
<text x="211.6" y="158.4" transform="rotate(-90 211.6 158.4)">10K R509</text>
<text x="217.8" y="156.6" transform="rotate(-90 217.8 156.6)">A1</text>
<text x="30.2" y="164.6">C502</text>
<text x="30.2" y="165.8">27pF</text>
<text x="82" y="167.6">CON-30P_24_5806_030_112_829_RECEPTACLE</text>
<text x="85.3" y="162.4">15</text>
<text x="88.3" y="165.9" transform="rotate(-90 88.3 165.9)">31</text>
<text x="90.7" y="165.9" transform="rotate(-90 90.7 165.9)">32</text>
<text x="93" y="162.4">16</text>
<text x="138" y="162.4">2</text>
<text x="143.8" y="162.4">3</text>
<text x="148.4" y="162.4">[3]</text>
<text x="154.2" y="163.2">RDP2_A</text>
<text x="219.8" y="162.8">IC-FLASH-LEDDRIVER-KTD2683BEUD-KTD</text>
<text x="66.2" y="170.7">VCAMA_PMU</text>
<text x="112.3" y="172.4">C506</text>
<text x="116" y="172.3">C507</text>
<text x="54.5" y="179.3">U452</text>
<text x="69" y="176.8" transform="rotate(-90 69 176.8)">R460</text>
<text x="107.2" y="177">5.6pF/NC</text>
<text x="115.8" y="176.4">5.6pF/NC</text>
<text x="30.5" y="185.6">VBAT</text>
<text x="38.2" y="184">[5,6,7,8]</text>
<text x="39.6" y="185.2">[9,10]</text>
<text x="45.7" y="180.1">IC-LDO-2.5V-5.5V-SGM2031-SGMICRO</text>
<text x="49.3" y="185.4">4</text>
<text x="51.1" y="186">IN</text>
<text x="60.6" y="186">OUT</text>
<text x="63.8" y="185.4">1</text>
<text x="69.1" y="184.8" transform="rotate(-90 69.1 184.8)">0R/NC</text>
<text x="73.7" y="185.2">[9]</text>
<text x="79.9" y="185.6">AVDD_SUB</text>
<text x="26.5" y="188.1">EXT_LDO_EN</text>
<text x="39.6" y="187.5">[2]</text>
<text x="43.8" y="190.6">C466</text>
<text x="49.3" y="187.8">3</text>
<text x="51.1" y="188.4">EN</text>
<text x="55.4" y="191.9" transform="rotate(-90 55.4 191.9)">5</text>
<text x="56" y="190.2" transform="rotate(-90 56 190.2)">GND</text>
<text x="57.9" y="191.9" transform="rotate(-90 57.9 191.9)">2</text>
<text x="58.5" y="190.2" transform="rotate(-90 58.5 190.2)">GND</text>
<text x="66.8" y="189.9">C468</text>
<text x="109" y="190.3">COMPANY:</text>
<text x="38.9" y="194.9" transform="rotate(-90 38.9 194.9)">R457</text>
<text x="42.1" y="195.8" transform="rotate(-90 42.1 195.8)">100K/NC</text>
<text x="44.6" y="195">1uF</text>
<text x="67.5" y="194.4">1uF</text>
</g>
<g font-size=".8">
<text x="97.8" y="51">AGND</text>
<text x="97.8" y="52.3">AVDD_2.7</text>
<text x="97.8" y="53.5">AGND</text>
<text x="97.8" y="54.8">VANM_VIB_2.8V</text>
<text x="97.8" y="56">DVDD_1V</text>
<text x="97.8" y="57.2">DOVDD_1.8</text>
<text x="97.8" y="58.5">CAM_VIB_EN</text>
<text x="97.8" y="62.2">CMPDN</text>
<text x="97.8" y="63.5">CMCLK</text>
<text x="97.8" y="65.9">CAM_RST</text>
<text x="97.9" y="64.5">GND</text>
<text x="97.8" y="67.2">CAM_ID</text>
<text x="97.8" y="68.4">GND</text>
<text x="82.3" y="145.3">AGND</text>
<text x="82.3" y="146.5">AVDD_2.7</text>
<text x="82.3" y="147.8">AGND</text>
<text x="82.3" y="149">VANM_VIB_2.8V</text>
<text x="82.3" y="150.2">DVDD_1V</text>
<text x="82.3" y="151.5">DOVDD_1.8</text>
<text x="82.3" y="152.7">CAM_VIB_EN</text>
<text x="82.3" y="156.4">CMPDN</text>
<text x="82.3" y="157.7">CMCLK</text>
<text x="82.3" y="160.2">CAM_RST</text>
<text x="82.3" y="161.4">CAM_ID</text>
<text x="82.4" y="158.8">GND</text>
<text x="82.3" y="162.6">GND</text>
</g>
</svg>
